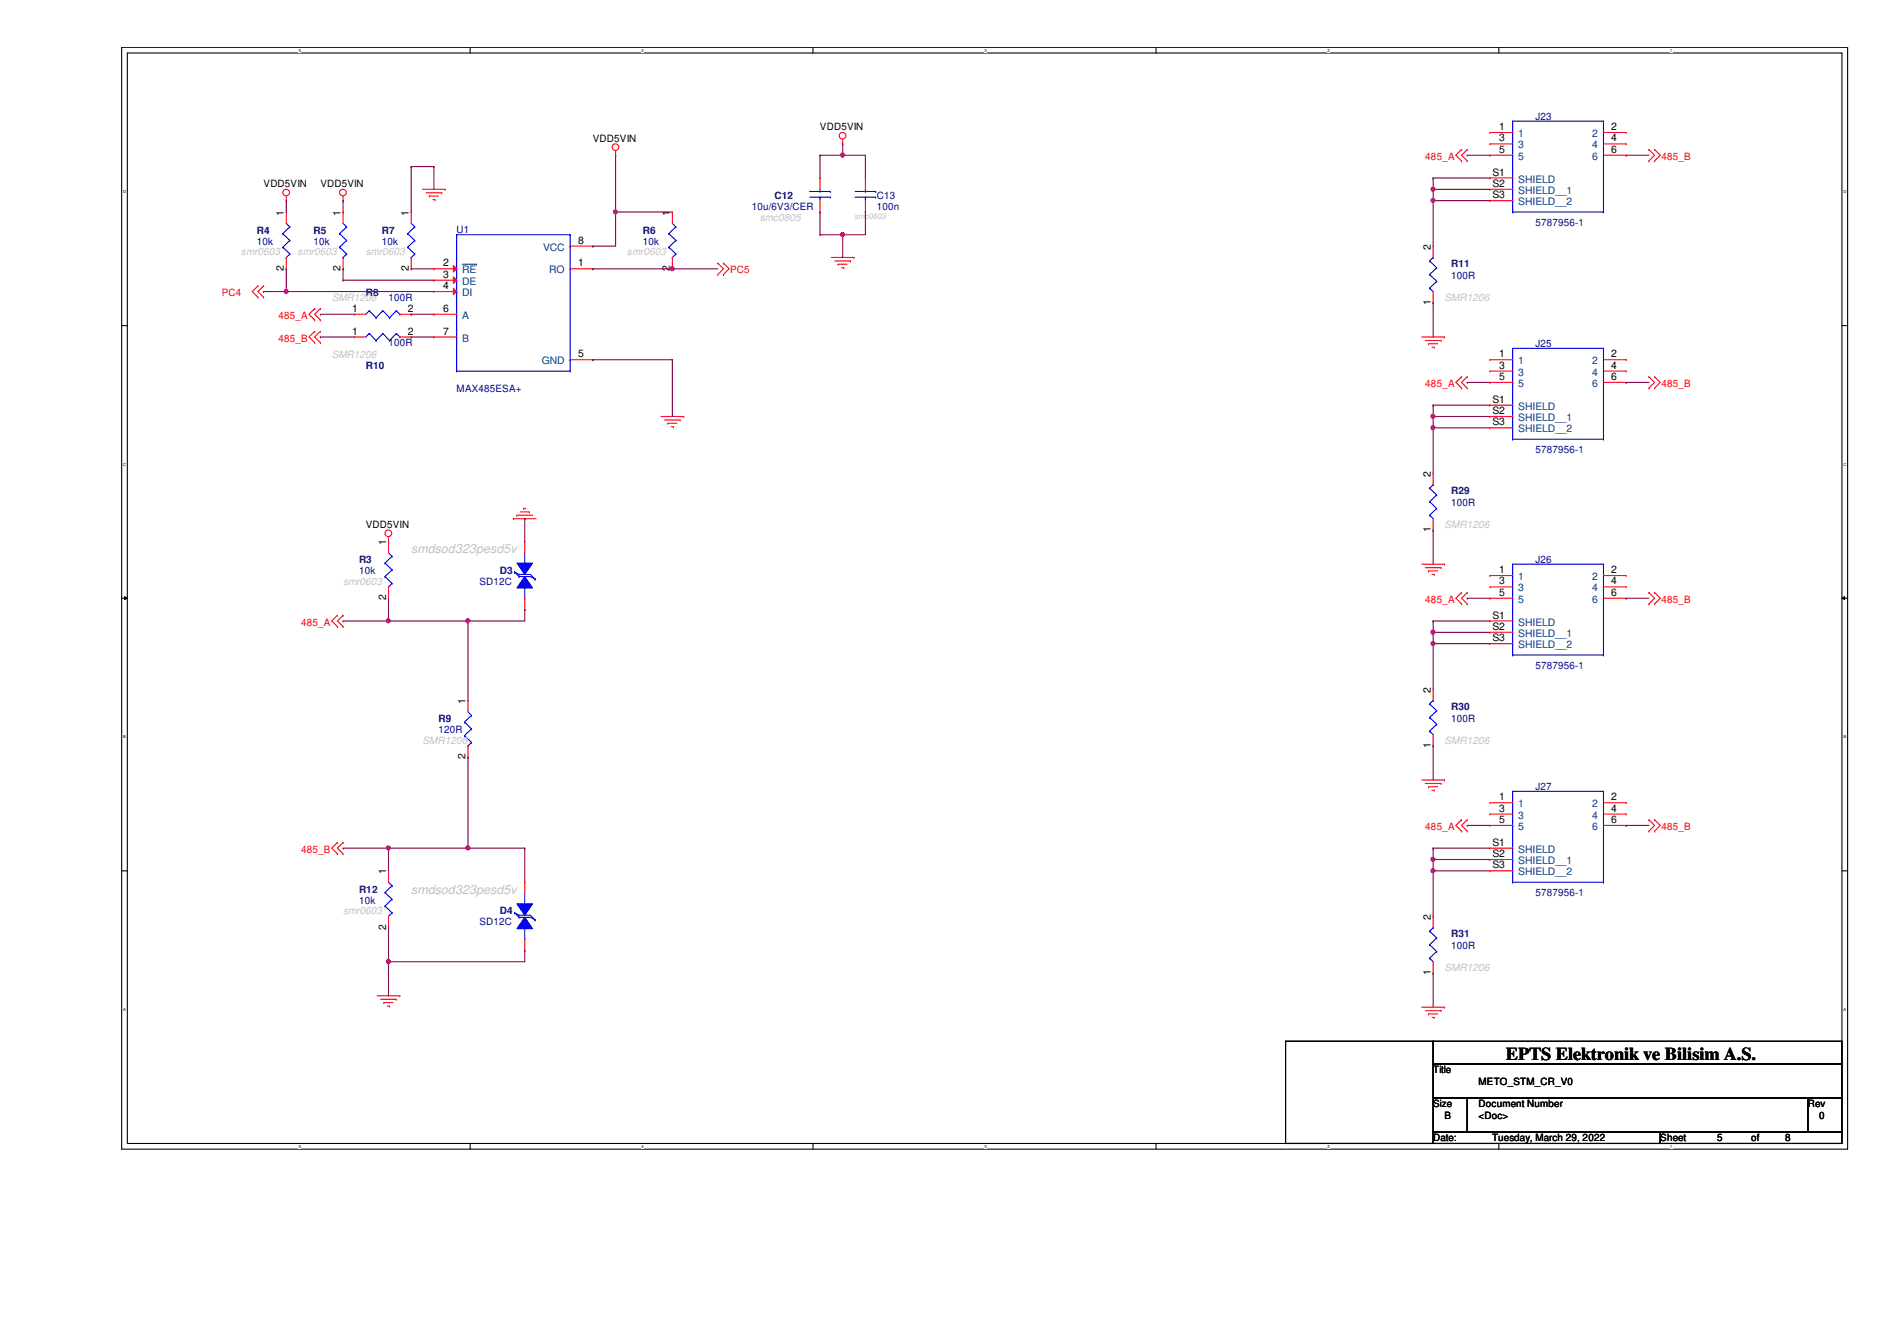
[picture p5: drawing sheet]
<svg xmlns="http://www.w3.org/2000/svg" width="297mm" height="210mm" viewBox="0 0 297 210" stroke-linecap="round" stroke-linejoin="round" font-family="sans-serif">
<path d="M19.1 7.4h270.2v172.5h-270.2zM19.9 8.3h268.5v170.7h-268.5z" fill="none" stroke="#000" stroke-width=".17"/>
<g fill="#fff">
<path d="M46.8 7.5h.3v.8h-.3z"/>
<path d="M46.8 179.1h.3v.7h-.3z"/>
</g>
<path d="M73.6 7.4v.9M73.6 179v.9" fill="none" stroke="#000" stroke-width=".17"/>
<g fill="#fff">
<path d="M100.5 7.5h.3v.8h-.3z"/>
<path d="M100.5 179.1h.3v.7h-.3z"/>
</g>
<path d="M127.3 7.4v.9M127.3 179v.9" fill="none" stroke="#000" stroke-width=".17"/>
<g fill="#fff">
<path d="M154.1 7.5h.4v.8h-.4z"/>
<path d="M154.1 179.1h.4v.7h-.4z"/>
</g>
<path d="M181 7.4v.9M181 179v.9" fill="none" stroke="#000" stroke-width=".17"/>
<g fill="#fff">
<path d="M207.9 7.5h.3v.8h-.3z"/>
<path d="M207.9 179.1h.3v.7h-.3z"/>
</g>
<path d="M234.7 7.4v.9M234.7 179v.9" fill="none" stroke="#000" stroke-width=".17"/>
<g fill="#fff">
<path d="M261.5 7.5h.4v.8h-.4z"/>
<path d="M261.5 179.1h.4v.7h-.4z"/>
<path d="M19.3 29.6h.5v.8h-.5z"/>
<path d="M288.7 29.6h.4v.8h-.4z"/>
<path d="M19.3 72.3h.5v.7h-.5z"/>
<path d="M288.7 72.3h.4v.7h-.4z"/>
</g>
<path d="M19.1 51h.8M288.4 51h.9" fill="none" stroke="#000" stroke-width=".17"/>
<g fill="#fff">
<path d="M19.3 115h.4v.7h-.4z"/>
<path d="M288.7 115h.4v.7h-.4z"/>
</g>
<path d="M19.1 93.6h.8M288.4 93.6h.9" fill="none" stroke="#000" stroke-width=".17"/>
<path d="M19.5 93.4l.4 .2-.4 .3zM288.4 93.6l.4-.2v.5z" fill="#000"/>
<path d="M19.5 93.4l.4 .2-.4 .3zM288.4 93.6l.4-.2v.5z" fill="none" stroke="#000" stroke-width=".16"/>
<g fill="#fff">
<path d="M19.3 157.6h.4v.8h-.4z"/>
<path d="M288.7 157.6h.4v.8h-.4z"/>
</g>
<path d="M19.1 136.3h.8M288.4 136.3h.9M201.3 163h23.1v16h-23.1zM224.4 163h64v3.5h-64zM224.4 166.5h64v5.4h-64zM224.4 171.9h5.3v5.3h-5.3zM224.4 177.2h35.6v1.8h-35.6zM229.7 171.9h53.4v5.3h-53.4zM260 177.2h28.4v1.8h-28.4zM283.1 171.9h5.3v5.3h-5.3z" fill="none" stroke="#000" stroke-width=".17"/>
<g fill="none" stroke="#f00" stroke-width=".17">
<path d="M44.8 31.4h.1M44.8 30.7v.7M53.7 31.4h.1M53.7 30.7v.7M66.2 29.6h3.5M66.7 30.2h2.5M67.2 30.7h.1M67.2 30.7h1.5M67.8 31.2h.3M68.1 31.2h.1M69.2 30.2h.1M69.7 29.6h.1"/>
<path d="M96.4 24.3h.1M96.4 23.6v.7M132 22.5h.1M132 21.8v.7M228.9 23.4h.1M228.9 25.2h.1M228.9 23.4l-.9 .9 .9 .9M229.7 23.4h.1M229.7 25.2h.1M229.7 23.4l-.8 .9 .8 .9M258.2 23.4h.1M258.2 25.2h.1"/>
<path d="M258.2 23.4l.9 .9-.9 .9M259.1 23.4h.1M259.1 25.2h.1M259.1 23.4l.9 .9-.9 .9M40.4 44.7h.1M40.4 46.5h.1M40.4 44.7l-.9 .9 .9 .9M41.3 44.7h.1M41.3 46.5h.1M41.3 44.7l-.9 .9 .9 .9M49.3 48.3h.1M49.3 50.1h.1"/>
<path d="M49.3 51.9h.1M49.3 53.6h.1M49.3 48.3l-.9 .9 .9 .9M49.3 51.9l-.9 .8 .9 .9M50.2 48.3h.1M50.2 50.1h.1M50.2 51.9h.1M50.2 53.6h.1M50.2 48.3l-.9 .9 .9 .9M50.2 51.9l-.9 .8 .9 .9M89.3 42.1h3.5M92.8 42.1h.1"/>
<path d="M112.4 41.2h.1M112.4 43h.1M112.4 41.2l.9 .9-.9 .9M113.3 41.2h.1M113.3 43h.1M113.3 41.2l.9 .9-.9 .9M130.2 40.3h3.5M130.7 40.9h2.5M131.2 41.4h.1M131.2 41.4h1.5M131.8 41.9h.3M132.1 41.9h.1"/>
<path d="M133.2 40.9h.1M133.7 40.3h.1M222.6 52.7h3.6M223.2 53.3h2.4M223.7 53.8h.1M223.7 53.8h1.4M224.2 54.4h.4M224.6 54.4h.1M225.6 53.3h.1M226.2 52.7h.1M228.9 59h.1M228.9 59l-.9 .9 .9 .8"/>
<path d="M229.7 59h.1M229.7 59l-.8 .9 .8 .8M258.2 59h.1M258.2 59l.9 .9-.9 .8M259.1 59h.1M259.1 59l.9 .9-.9 .8M82 79.6h.1M82 79.6h.3M103.5 65.2h3.6M104.1 65.7h2.4M104.6 66.3h.1M104.6 66.3h1.4"/>
<path d="M105.1 66.8h.4M105.5 66.8h.1M106.5 65.7h.1M107.1 65.2h.1M228.9 60.7h.1M229.7 60.7h.1M258.2 60.7h.1M259.1 60.7h.1M52.8 96.3h.1M52.8 98.1h.1M52.8 96.3l-.9 .9 .9 .9M53.7 96.3h.1"/>
<path d="M53.7 98.1h.1M53.7 96.3l-.9 .9 .9 .9M60.8 84.8h.1M60.8 84v.8M80.4 81.2h.1M80.4 81.2h3.5M80.9 80.6h.1M80.9 80.6h2.5M81.4 80.1h1.5M82.9 80.1h.1M222.6 88.3h3.6M223.2 88.9h2.4"/>
<path d="M223.7 89.4h.1M223.7 89.4h1.4M224.2 89.9h.4M224.6 89.9h.1M225.6 88.9h.1M226.2 88.3h.1M228.9 92.8h.1M228.9 94.5h.1M228.9 92.8l-.9 .8 .9 .9M229.7 92.8h.1M229.7 94.5h.1M229.7 92.8l-.8 .8 .8 .9"/>
<path d="M258.2 92.8h.1M258.2 94.5h.1M258.2 92.8l.9 .8-.9 .9M259.1 92.8h.1M259.1 94.5h.1M259.1 92.8l.9 .8-.9 .9M52.8 131.9h.1M52.8 133.6h.1M52.8 131.9l-.9 .9 .9 .8M53.7 131.9h.1M53.7 133.6h.1M53.7 131.9l-.9 .9 .9 .8"/>
<path d="M222.6 122.1h3.6M223.2 122.6h2.4M223.7 123.1h.1M223.7 123.1h1.4M224.2 123.7h.4M224.6 123.7h.1M225.6 122.6h.1M226.2 122.1h.1M228.9 128.3h.1M228.9 130.1h.1M228.9 128.3l-.9 .9 .9 .9M229.7 128.3h.1"/>
<path d="M229.7 130.1h.1M229.7 128.3l-.8 .9 .8 .9M258.2 128.3h.1M258.2 130.1h.1M258.2 128.3l.9 .9-.9 .9M259.1 128.3h.1M259.1 130.1h.1M259.1 128.3l.9 .9-.9 .9M59.1 155.9h3.5M59.6 156.4h2.5M60.1 156.9h.1M60.1 156.9h1.5"/>
<path d="M60.7 157.5h.3M61 157.5h.1M62.1 156.4h.1M62.6 155.9h.1M222.6 157.6h3.6M223.2 158.2h2.4M223.7 158.7h.1M223.7 158.7h1.4M224.2 159.3h.4M224.6 159.3h.1M225.6 158.2h.1M226.2 157.6h.1"/>
<circle cx="44.8" cy="30.1" r=".52"/>
<circle cx="53.7" cy="30.1" r=".52"/>
<circle cx="96.4" cy="23" r=".52"/>
<circle cx="131.9" cy="21.2" r=".52"/>
<circle cx="60.8" cy="83.5" r=".52"/>
</g>
<g fill="none" stroke="#00f" stroke-width=".17">
<path d="M71.5 36.7h.1M71.5 36.7h17.8M71.5 36.7v21.4M89.3 36.7h.1M89.3 38.5h.1M89.3 36.7v21.4M71.5 58.1h.1M71.5 42.1h.1M71.5 43.9h.1M71.5 45.6h.1M71.5 49.2h.1M71.5 52.7h.1"/>
<path d="M71.5 58.1h17.8M89.3 58.1h.1M89.3 42.1h.1M89.3 56.3h.1"/>
</g>
<path d="M71 41.6l.5 .5-.5 .5z" fill="#f00"/>
<path d="M67.9 42.1h.1M67.9 42.1h3.6M71 41.6l.5 .5-.5 .5z" fill="none" stroke="#f00" stroke-width=".17"/>
<path d="M72.4 41.4h2.2M74.6 41.4h.1" fill="none" stroke="#004080" stroke-width=".16"/>
<path d="M71 43.3l.5 .6-.5 .5z" fill="#f00"/>
<path d="M67.9 43.9h.1M67.9 43.9h3.6M71 43.3l.5 .6-.5 .5z" fill="none" stroke="#f00" stroke-width=".17"/>
<path d="M71 45.1l.5 .5-.5 .5z" fill="#f00"/>
<g fill="none" stroke="#f00" stroke-width=".17">
<path d="M64.4 33.2h.1M64.4 33.2v1.8M89.3 38.5h3.5M92.8 38.5h.1M55.5 52.7h.1M55.5 52.7h1.8M62.6 52.7h1.8M64.4 52.7h.1M64.4 42.1h.1M64.4 40.3v1.8M67.9 45.6h.1M67.9 49.2h.1"/>
<path d="M67.9 52.7h.1M67.9 45.6h3.6M67.9 49.2h3.6M67.9 52.7h3.6M71 45.1l.5 .5-.5 .5zM89.3 56.3h3.5M92.8 56.3h.1M233.3 56.3h.1M233.3 58.1h.1M233.3 59.9h.1M233.3 56.3h3.6M233.3 58.1h3.6"/>
<path d="M233.3 59.9h3.6M251.1 56.3h3.5M251.1 58.1h3.5M251.1 59.9h3.5M254.6 56.3h.1M254.6 58.1h.1M254.6 59.9h.1M233.3 65.2h.1M233.3 63.4h.1M233.3 67h.1M233.3 65.2h3.6M233.3 63.4h3.6"/>
<path d="M233.3 67h3.6"/>
</g>
<g fill="none" stroke="#00f" stroke-width=".17">
<path d="M63.8 36.6h.1M63.8 38.7h.1M63.8 36.6l1.1 1M63.8 38.7l1.1 1.1M64.4 35l.5 .5M64.9 35.5h.1M64.9 37.6h.1M64.9 39.8h.1M64.9 35.5l-1.1 1.1M64.9 37.6l-1.1 1.1M64.9 39.8l-.5 .5M57.8 52.2h.1"/>
<path d="M57.8 52.2l-.5 .5M57.8 52.2l1.1 1.1M58.9 53.3h.1M59.9 52.2h.1M59.9 52.2l-1 1.1M59.9 52.2l1.1 1.1M61 53.3h.1M62.1 52.2h.1M62.1 52.2l-1.1 1.1M62.1 52.2l.5 .5M62.6 52.7h.1M64.4 40.3h.1"/>
<path d="M236.9 54.5h.1M236.9 56.3h.1M236.9 58.1h.1M236.9 59.9h.1M236.9 54.5v14.2M236.9 54.5h14.2M251.1 54.5h.1M251.1 56.3h.1M251.1 58.1h.1M251.1 59.9h.1M251.1 54.5v14.2M236.9 68.7h.1"/>
<path d="M236.9 63.4h.1M236.9 65.2h.1M236.9 67h.1M236.9 68.7h14.2M251.1 68.7h.1M82.2 139.9v1.7M82.2 141.6h.1M82.2 147h.1M82.2 145.2v1.8"/>
</g>
<path d="M80.9 141.5h2.5l-1.2 1.8z" fill-rule="evenodd" fill="#00f"/>
<path d="M80.9 141.5h2.5l-1.2 1.8z" fill="none" stroke="#00f" stroke-width=".17"/>
<path d="M82.2 143.6l1.2 1.8h-2.5z" fill-rule="evenodd" fill="#00f"/>
<g fill="none" stroke="#00f" stroke-width=".17">
<path d="M82.2 88.3h.1M82.2 93.6h.1M82.2 86.5v1.8M82.2 91.9v1.7M60.3 139.7h.1M60.3 139.7l1.1 1.1M60.8 138.1l.6 .5M61.4 138.6h.1M61.4 138.6l-1.1 1.1M60.3 141.8h.1M60.3 141.8l1.1 1.1M60.8 143.4h.1"/>
<path d="M61.4 140.8h.1M61.4 142.9h.1M61.4 140.8l-1.1 1M61.4 142.9l-.6 .5M80.6 142.9h.1M80.6 142.9l.7 .7M80.6 142.9l.7 .4M81.3 143.6h.1M81.3 143.3h.1M81.3 143.6h1.8l.7 .4M81.3 143.3h1.8l.7 .7M82.2 143.6l1.2 1.8h-2.5z"/>
<path d="M83.8 144h.1"/>
</g>
<path d="M60.8 136.3h.1M60.8 136.3v1.8M82.2 138.1h.1M82.2 138.1v1.8M60.8 145.2h.1M60.8 143.4v1.8M82.2 148.8h.1M82.2 147v1.8" fill="none" stroke="#f00" stroke-width=".17"/>
<path d="M80.9 88.1h2.5l-1.2 1.8z" fill-rule="evenodd" fill="#00f"/>
<path d="M80.9 88.1h2.5l-1.2 1.8z" fill="none" stroke="#00f" stroke-width=".17"/>
<path d="M82.2 90.3l1.2 1.7h-2.5z" fill-rule="evenodd" fill="#00f"/>
<g fill="none" stroke="#00f" stroke-width=".17">
<path d="M236.9 19h.1M236.9 19v14.2M236.9 19h14.2M251.1 19h.1M251.1 19v14.2M44.3 36.6h.1M44.3 38.7h.1M44.3 36.6l1.1 1M44.3 38.7l1.1 1.1M44.8 35l.6 .5M45.4 35.5h.1M45.4 37.6h.1"/>
<path d="M45.4 39.8h.1M45.4 35.5l-1.1 1.1M45.4 37.6l-1.1 1.1M45.4 39.8l-.6 .5M53.2 36.6h.1M53.2 38.7h.1M53.2 36.6l1.1 1M53.2 38.7l1.1 1.1M53.7 35l.6 .5M54.3 35.5h.1M54.3 37.6h.1M54.3 39.8h.1"/>
<path d="M54.3 35.5l-1.1 1.1M54.3 37.6l-1.1 1.1M54.3 39.8l-.6 .5M104.7 36.6h.1M104.7 38.7h.1M104.7 36.6l1.1 1M104.7 38.7l1.1 1.1M105.3 35l.5 .5M105.8 35.5h.1M105.8 37.6h.1M105.8 39.8h.1M105.8 35.5l-1.1 1.1"/>
<path d="M105.8 37.6l-1.1 1.1M105.8 39.8l-.5 .5M126.8 30.9h3.2M126.8 30h3.2M128.4 30h.1M128.4 30.9h.1M128.4 29.6v.4M128.4 30.9v.5M130 30.9h.1M130 30h.1M133.9 30.9h3.2M133.9 30h3.2"/>
<path d="M135.5 30h.1M135.5 30.9h.1M135.5 29.6v.4M135.5 30.9v.5M137.1 30.9h.1M137.1 30h.1M236.9 33.2h.1M236.9 20.7h.1M236.9 22.5h.1M236.9 24.3h.1M236.9 27.9h.1M236.9 29.6h.1"/>
<path d="M236.9 31.4h.1M236.9 33.2h14.2M251.1 33.2h.1M251.1 20.7h.1M251.1 22.5h.1M251.1 24.3h.1M44.8 40.3h.1M53.7 40.3h.1M57.8 48.6h.1M57.8 48.6l-.5 .6M57.8 48.6l1.1 1.1M58.9 49.7h.1"/>
<path d="M59.9 48.6h.1M59.9 48.6l-1 1.1M59.9 48.6l1.1 1.1M61 49.7h.1M62.1 48.6h.1M62.1 48.6l-1.1 1.1M62.1 48.6l.5 .6M62.6 49.2h.1M105.3 40.3h.1M223.9 45.1h.1M223.9 43h.1M223.9 40.9h.1"/>
<path d="M223.9 45.1l.5 .5M223.9 43l1.1 1M223.9 40.9l1.1 1M224.4 40.3h.1M224.4 40.3l-.5 .6M225 44h.1M225 41.9h.1M225 44l-1.1 1.1M225 41.9l-1.1 1.1M223.9 78.5h.1M223.9 76.4h.1M223.9 78.5l1.1 1.1"/>
<path d="M223.9 76.4l1.1 1.1M224.4 75.9h.1M224.4 75.9l-.5 .5M225 79.6h.1M225 77.5h.1M225 79.6l-1.1 1M225 77.5l-1.1 1M60.3 88.1h.1M60.3 90.3h.1M60.3 88.1l1.1 1.1M60.3 90.3l1.1 1M60.8 91.9h.1"/>
<path d="M60.8 86.5l.6 .6M61.4 87.1h.1M61.4 89.2h.1M61.4 91.3h.1M61.4 87.1l-1.1 1M61.4 89.2l-1.1 1.1M61.4 91.3l-.6 .6M80.6 89.5h.1M80.6 89.5l.7 .8M80.6 89.5l.7 .4M81.3 90.3h.1M81.3 89.9h.1"/>
<path d="M81.3 90.3h1.8l.7 .3M81.3 89.9h1.8l.7 .7M82.2 90.3l1.2 1.7h-2.5zM83.8 90.6h.1M223.9 80.6h.1M223.9 80.6l.5 .6M236.9 88.3h.1M236.9 90.1h.1M236.9 91.9h.1M236.9 93.6h.1M236.9 97.2h.1M236.9 99h.1"/>
<path d="M236.9 88.3v14.2M236.9 88.3h14.2M251.1 88.3h.1M251.1 90.1h.1M251.1 91.9h.1M251.1 93.6h.1M251.1 88.3v14.2M72.7 113h.1M72.7 115.1h.1M72.7 113l1.1 1.1M72.7 115.1l1.1 1.1M73.3 116.8h.1"/>
<path d="M73.3 111.4l.5 .6M73.8 112h.1M73.8 114.1h.1M73.8 116.2h.1M73.8 112l-1.1 1M73.8 114.1l-1.1 1M73.8 116.2l-.5 .6M223.9 114.4h.1M223.9 112.3h.1M223.9 110.2h.1M223.9 114.4l.5 .6M223.9 112.3l1.1 1.1"/>
<path d="M223.9 110.2l1.1 1.1M224.4 109.6h.1M224.4 109.6l-.5 .6M225 113.4h.1M225 111.3h.1M225 113.4l-1.1 1M225 111.3l-1.1 1M236.9 102.5h.1M236.9 100.8h.1M236.9 102.5h14.2M251.1 102.5h.1M236.9 123.9h.1"/>
<path d="M236.9 138.1h.1M236.9 125.6h.1M236.9 127.4h.1M236.9 129.2h.1M236.9 132.8h.1M236.9 134.5h.1M236.9 136.3h.1M236.9 123.9v14.2M236.9 123.9h14.2M236.9 138.1h14.2M251.1 123.9h.1M251.1 138.1h.1"/>
<path d="M251.1 125.6h.1M251.1 127.4h.1M251.1 129.2h.1M251.1 123.9v14.2M223.9 150h.1M223.9 147.9h.1M223.9 145.8h.1M223.9 150l.5 .5M223.9 147.9l1.1 1M223.9 145.8l1.1 1M224.4 145.2h.1M224.4 145.2l-.5 .6"/>
<path d="M225 148.9h.1M225 146.8h.1M225 148.9l-1.1 1.1M225 146.8l-1.1 1.1"/>
</g>
<g fill="none" stroke="#f00" stroke-width=".17">
<path d="M44.8 33.2h.1M44.8 33.2v1.8M53.7 33.2h.1M53.7 33.2v1.8M105.3 33.2h.1M105.3 33.2v1.8M128.4 27.9h.1M128.4 33.2h.1M128.4 27.9v1.7M128.4 31.4v1.8M135.5 27.9h.1M135.5 33.2h.1"/>
<path d="M135.5 27.9v1.7M135.5 31.4v1.8M224.4 38.5h.1M224.4 38.5v1.8M233.3 29.6h.1M233.3 27.9h.1M233.3 31.4h.1M233.3 20.7h.1M233.3 22.5h.1M233.3 24.3h.1M233.3 29.6h3.6M233.3 27.9h3.6"/>
<path d="M233.3 31.4h3.6M233.3 20.7h3.6M233.3 22.5h3.6M233.3 24.3h3.6M251.1 20.7h3.5M251.1 22.5h3.5M251.1 24.3h3.5M254.6 20.7h.1M254.6 22.5h.1M254.6 24.3h.1M44.8 42.1h.1M44.8 40.3v1.8"/>
<path d="M53.7 42.1h.1M53.7 40.3v1.8M55.5 49.2h.1M55.5 49.2h1.8M62.6 49.2h1.8M64.4 49.2h.1M105.3 42.1h.1M105.3 40.3v1.8M224.4 47.4h.1M224.4 45.6v1.8M224.4 74.1h.1M224.4 74.1v1.8"/>
<path d="M60.8 84.8h.1M60.8 93.6h.1M60.8 84.8v1.7M60.8 91.9v1.7M82.2 84.8h.1M82.2 95.4h.1M82.2 84.8v1.7M82.2 93.6v1.8M224.4 83h.1M224.4 81.2v1.8M233.3 99h.1M233.3 97.2h.1"/>
<path d="M233.3 90.1h.1M233.3 91.9h.1M233.3 93.6h.1M233.3 99h3.6M233.3 97.2h3.6M233.3 90.1h3.6M233.3 91.9h3.6M233.3 93.6h3.6M251.1 90.1h3.5M251.1 91.9h3.5M251.1 93.6h3.5M254.6 90.1h.1"/>
<path d="M254.6 91.9h.1M254.6 93.6h.1M73.3 109.6h.1M73.3 118.5h.1M73.3 109.6v1.8M73.3 116.8v1.7M224.4 116.8h.1M224.4 107.9h.1M224.4 107.9v1.7M224.4 115v1.8M233.3 100.8h.1M233.3 100.8h3.6"/>
<path d="M233.3 134.5h.1M233.3 132.8h.1M233.3 136.3h.1M233.3 125.6h.1M233.3 127.4h.1M233.3 129.2h.1M233.3 134.5h3.6M233.3 132.8h3.6M233.3 136.3h3.6M233.3 125.6h3.6M233.3 127.4h3.6M233.3 129.2h3.6"/>
<path d="M251.1 125.6h3.5M251.1 127.4h3.5M251.1 129.2h3.5M254.6 125.6h.1M254.6 127.4h.1M254.6 129.2h.1M224.4 152.3h.1M224.4 143.4h.1M224.4 143.4v1.8M224.4 150.5v1.8"/>
</g>
<path d="M128.4 33.2h.1M128.4 36.7h.1M128.4 33.2v3.5M128.4 36.7h3.6" fill="none" stroke="#800040" stroke-width=".17"/>
<circle cx="131.9" cy="36.7" r=".32" fill="#f0f"/>
<circle cx="131.9" cy="36.7" r=".32" fill="none" stroke="#f0f" stroke-width=".17"/>
<path d="M128.4 24.3h.1M128.4 24.3v3.6M128.4 24.3h3.6M132 36.7h.1M132 36.7v3.6M135.5 33.2h.1M135.5 33.2v3.5h-3.5" fill="none" stroke="#800040" stroke-width=".17"/>
<circle cx="131.9" cy="24.3" r=".32" fill="#f0f"/>
<circle cx="131.9" cy="24.3" r=".32" fill="none" stroke="#f0f" stroke-width=".17"/>
<path d="M92.8 38.5h.1M92.8 38.5h3.6M96.4 24.3h.1M96.4 24.3v8.9M132 22.5h.1M132 24.3h.1M132 22.5v1.8M132 24.3h3.5M135.5 24.3h.1M135.5 24.3v3.6" fill="none" stroke="#800040" stroke-width=".17"/>
<circle cx="96.4" cy="33.2" r=".32" fill="#f0f"/>
<circle cx="96.4" cy="33.2" r=".32" fill="none" stroke="#f0f" stroke-width=".17"/>
<g fill="none" stroke="#800040" stroke-width=".17">
<path d="M44.8 31.4h.1M44.8 31.4v1.8M53.7 31.4h.1M53.7 31.4v1.8M64.4 26.1h.1M64.4 26.1v7.1M96.4 33.2h.1M96.4 33.2h8.9M96.4 33.2v5.3M44.8 42.1h.1M44.8 45.6h.1M44.8 42.1v3.5"/>
<path d="M44.8 45.6h23.1M53.7 42.1h.1M53.7 43.9h.1M53.7 42.1v1.8M53.7 43.9h14.2M64.4 42.1h.1M64.4 42.1h3.5M92.8 42.1h.1M92.8 42.1h12.5"/>
</g>
<circle cx="44.8" cy="45.6" r=".32" fill="#f0f"/>
<circle cx="44.8" cy="45.6" r=".32" fill="none" stroke="#f0f" stroke-width=".17"/>
<g fill="none" stroke="#800040" stroke-width=".17">
<path d="M64.4 26.1h.1M64.4 26.1h3.5M67.9 26.1h.1M67.9 26.1v3.5M50.2 49.2h.1M50.2 52.7h.1M50.2 49.2h5.3M50.2 52.7h5.3M64.4 49.2h.1M64.4 52.7h.1M64.4 49.2h3.5M64.4 52.7h3.5"/>
<path d="M92.8 56.3h.1M92.8 56.3h12.5M105.3 56.3h.1M105.3 56.3v8.9M53.7 97.2h.1M60.8 93.6h.1M60.8 93.6v3.6h-7.1M53.7 132.8h.1M53.7 132.8h7.1M60.8 132.8h.1M60.8 132.8v3.5"/>
</g>
<circle cx="60.8" cy="97.2" r=".32" fill="#f0f"/>
<circle cx="60.8" cy="97.2" r=".32" fill="none" stroke="#f0f" stroke-width=".17"/>
<path d="M41.3 45.6h.1M41.3 45.6h3.5M105.3 42.1h.1M105.3 42.1h7.1" fill="none" stroke="#800040" stroke-width=".17"/>
<circle cx="105.3" cy="42.1" r=".32" fill="#f0f"/>
<circle cx="105.3" cy="42.1" r=".32" fill="none" stroke="#f0f" stroke-width=".17"/>
<path d="M60.8 97.2h.1M60.8 97.2h12.5" fill="none" stroke="#800040" stroke-width=".17"/>
<circle cx="73.3" cy="97.2" r=".32" fill="#f0f"/>
<circle cx="73.3" cy="97.2" r=".32" fill="none" stroke="#f0f" stroke-width=".17"/>
<path d="M60.8 132.8h.1M60.8 132.8h12.5" fill="none" stroke="#800040" stroke-width=".17"/>
<circle cx="73.3" cy="132.7" r=".32" fill="#f0f"/>
<circle cx="73.3" cy="132.7" r=".32" fill="none" stroke="#f0f" stroke-width=".17"/>
<circle cx="60.8" cy="132.7" r=".32" fill="#f0f"/>
<circle cx="60.8" cy="132.7" r=".32" fill="none" stroke="#f0f" stroke-width=".17"/>
<g fill="none" stroke="#800040" stroke-width=".17">
<path d="M73.3 97.2h.1M73.3 97.2v12.4M73.3 97.2h8.9M73.3 118.5h.1M73.3 118.5v14.3M73.3 132.8h.1M73.3 132.8h8.9M82.2 132.8h.1M82.2 132.8v5.3M60.8 145.2h.1M60.8 150.5h.1M60.8 145.2v5.3"/>
<path d="M82.2 148.8h.1M82.2 148.8v1.7h-21.4"/>
</g>
<circle cx="60.8" cy="150.5" r=".32" fill="#f0f"/>
<circle cx="60.8" cy="150.5" r=".32" fill="none" stroke="#f0f" stroke-width=".17"/>
<g fill="none" stroke="#800040" stroke-width=".17">
<path d="M224.4 27.9h.1M224.4 29.6h.1M224.4 27.9v3.5M224.4 27.9h8.9M224.4 29.6h8.9M224.4 47.4h.1M224.4 47.4v5.3M82.2 95.4h.1M82.2 81.2h.1M82.2 81.2v3.6M82.2 95.4v1.8M60.8 150.5h.1"/>
<path d="M60.8 150.5v5.4"/>
</g>
<circle cx="224.4" cy="31.4" r=".32" fill="#f0f"/>
<circle cx="224.4" cy="31.4" r=".32" fill="none" stroke="#f0f" stroke-width=".17"/>
<circle cx="224.4" cy="29.6" r=".32" fill="#f0f"/>
<circle cx="224.4" cy="29.6" r=".32" fill="none" stroke="#f0f" stroke-width=".17"/>
<g fill="none" stroke="#800040" stroke-width=".17">
<path d="M224.4 31.4h.1M224.4 31.4h8.9M224.4 31.4v7.1M229.7 24.3h.1M229.7 24.3h3.6M254.6 24.3h.1M254.6 24.3h3.6M229.7 59.9h.1M229.7 59.9h3.6M254.6 59.9h.1M254.6 59.9h3.6M224.4 63.4h.1"/>
<path d="M224.4 65.2h.1M224.4 63.4v1.8M224.4 63.4h8.9M224.4 65.2h8.9"/>
</g>
<circle cx="224.4" cy="65.2" r=".32" fill="#f0f"/>
<circle cx="224.4" cy="65.2" r=".32" fill="none" stroke="#f0f" stroke-width=".17"/>
<path d="M224.4 65.2h.1M224.4 67h.1M224.4 65.2v8.9M224.4 67h8.9" fill="none" stroke="#800040" stroke-width=".17"/>
<circle cx="224.4" cy="66.9" r=".32" fill="#f0f"/>
<circle cx="224.4" cy="66.9" r=".32" fill="none" stroke="#f0f" stroke-width=".17"/>
<path d="M224.4 83h.1M224.4 97.2h.1M224.4 83v5.3M224.4 97.2v1.8M229.7 93.6h.1M229.7 93.6h3.6M254.6 93.6h.1M254.6 93.6h3.6" fill="none" stroke="#800040" stroke-width=".17"/>
<circle cx="224.4" cy="98.9" r=".32" fill="#f0f"/>
<circle cx="224.4" cy="98.9" r=".32" fill="none" stroke="#f0f" stroke-width=".17"/>
<path d="M224.4 97.2h.1M224.4 99h.1M224.4 97.2h8.9M224.4 99h8.9M224.4 99v1.8" fill="none" stroke="#800040" stroke-width=".17"/>
<circle cx="224.4" cy="100.7" r=".32" fill="#f0f"/>
<circle cx="224.4" cy="100.7" r=".32" fill="none" stroke="#f0f" stroke-width=".17"/>
<g fill="none" stroke="#800040" stroke-width=".17">
<path d="M224.4 100.8h.1M224.4 116.8h.1M224.4 100.8h8.9M224.4 100.8v7.1M224.4 116.8v5.3M224.4 132.8h.1M224.4 134.5h.1M224.4 132.8v3.5M224.4 132.8h8.9M224.4 134.5h8.9M229.7 129.2h.1M229.7 129.2h3.6"/>
<path d="M254.6 129.2h.1M254.6 129.2h3.6"/>
</g>
<circle cx="224.4" cy="134.5" r=".32" fill="#f0f"/>
<circle cx="224.4" cy="134.5" r=".32" fill="none" stroke="#f0f" stroke-width=".17"/>
<path d="M224.4 136.3h.1M224.4 136.3h8.9M224.4 136.3v7.1" fill="none" stroke="#800040" stroke-width=".17"/>
<circle cx="224.4" cy="136.3" r=".32" fill="#f0f"/>
<circle cx="224.4" cy="136.3" r=".32" fill="none" stroke="#f0f" stroke-width=".17"/>
<path d="M224.4 152.3h.1M224.4 152.3v5.3" fill="none" stroke="#800040" stroke-width=".17"/>
<circle cx="131.9" cy="36.7" r=".32" fill="#f0f"/>
<circle cx="131.9" cy="36.7" r=".32" fill="none" stroke="#f0f" stroke-width=".17"/>
<circle cx="131.9" cy="24.3" r=".32" fill="#f0f"/>
<circle cx="131.9" cy="24.3" r=".32" fill="none" stroke="#f0f" stroke-width=".17"/>
<circle cx="96.4" cy="33.2" r=".32" fill="#f0f"/>
<circle cx="96.4" cy="33.2" r=".32" fill="none" stroke="#f0f" stroke-width=".17"/>
<circle cx="44.8" cy="45.6" r=".32" fill="#f0f"/>
<circle cx="44.8" cy="45.6" r=".32" fill="none" stroke="#f0f" stroke-width=".17"/>
<circle cx="60.8" cy="97.2" r=".32" fill="#f0f"/>
<circle cx="60.8" cy="97.2" r=".32" fill="none" stroke="#f0f" stroke-width=".17"/>
<circle cx="105.3" cy="42.1" r=".32" fill="#f0f"/>
<circle cx="105.3" cy="42.1" r=".32" fill="none" stroke="#f0f" stroke-width=".17"/>
<circle cx="73.3" cy="97.2" r=".32" fill="#f0f"/>
<circle cx="73.3" cy="97.2" r=".32" fill="none" stroke="#f0f" stroke-width=".17"/>
<circle cx="73.3" cy="132.7" r=".32" fill="#f0f"/>
<circle cx="73.3" cy="132.7" r=".32" fill="none" stroke="#f0f" stroke-width=".17"/>
<circle cx="60.8" cy="132.7" r=".32" fill="#f0f"/>
<circle cx="60.8" cy="132.7" r=".32" fill="none" stroke="#f0f" stroke-width=".17"/>
<circle cx="60.8" cy="150.5" r=".32" fill="#f0f"/>
<circle cx="60.8" cy="150.5" r=".32" fill="none" stroke="#f0f" stroke-width=".17"/>
<circle cx="224.4" cy="31.4" r=".32" fill="#f0f"/>
<circle cx="224.4" cy="31.4" r=".32" fill="none" stroke="#f0f" stroke-width=".17"/>
<circle cx="224.4" cy="29.6" r=".32" fill="#f0f"/>
<circle cx="224.4" cy="29.6" r=".32" fill="none" stroke="#f0f" stroke-width=".17"/>
<circle cx="224.4" cy="65.2" r=".32" fill="#f0f"/>
<circle cx="224.4" cy="65.2" r=".32" fill="none" stroke="#f0f" stroke-width=".17"/>
<circle cx="224.4" cy="66.9" r=".32" fill="#f0f"/>
<circle cx="224.4" cy="66.9" r=".32" fill="none" stroke="#f0f" stroke-width=".17"/>
<circle cx="224.4" cy="98.9" r=".32" fill="#f0f"/>
<circle cx="224.4" cy="98.9" r=".32" fill="none" stroke="#f0f" stroke-width=".17"/>
<circle cx="224.4" cy="100.7" r=".32" fill="#f0f"/>
<circle cx="224.4" cy="100.7" r=".32" fill="none" stroke="#f0f" stroke-width=".17"/>
<circle cx="224.4" cy="134.5" r=".32" fill="#f0f"/>
<circle cx="224.4" cy="134.5" r=".32" fill="none" stroke="#f0f" stroke-width=".17"/>
<circle cx="224.4" cy="136.3" r=".32" fill="#f0f"/>
<circle cx="224.4" cy="136.3" r=".32" fill="none" stroke="#f0f" stroke-width=".17"/>
<text font-size="2.8" x="235.8" y="165.9">EPTS Elektronik ve Bilisim A.S.</text>
<g font-size="1.9" fill="#c0c0c0">
<text x="64.4" y="86.5">smdsod323pesd5v</text>
<text x="64.4" y="139.9">smdsod323pesd5v</text>
</g>
<g font-size="1.6">
<text x="92.8" y="22.2">VDD5VIN</text>
<text x="128.4" y="20.4">VDD5VIN</text>
<text x="234.7" y="20.4">1</text>
<text x="234.7" y="22.1">3</text>
<text x="234.7" y="23.9">5</text>
<text x="252.3" y="20.4">2</text>
<text x="252.3" y="22.1">4</text>
<text x="252.3" y="23.9">6</text>
<text x="41.3" y="29.3">VDD5VIN</text>
<text x="50.2" y="29.3">VDD5VIN</text>
<text x="233.7" y="29.3">S2</text>
<text x="233.7" y="27.5">S1</text>
<text x="44.4" y="33.7" transform="rotate(-90 44.4 33.7)">1</text>
<text x="53.3" y="33.7" transform="rotate(-90 53.3 33.7)">1</text>
<text x="64" y="33.7" transform="rotate(-90 64 33.7)">1</text>
<text x="104.9" y="33.7" transform="rotate(-90 104.9 33.7)">1</text>
<text x="233.7" y="31">S3</text>
<text x="69.4" y="41.7">2</text>
<text x="90.5" y="41.7">1</text>
<text x="90.5" y="38.1">8</text>
<text x="224" y="39.1" transform="rotate(-90 224 39.1)">2</text>
<text x="44.4" y="42.4" transform="rotate(-90 44.4 42.4)">2</text>
<text x="53.3" y="42.4" transform="rotate(-90 53.3 42.4)">2</text>
<text x="64" y="42.4" transform="rotate(-90 64 42.4)">2</text>
<text x="69.4" y="43.5">3</text>
<text x="69.4" y="45.3">4</text>
<text x="104.9" y="42.4" transform="rotate(-90 104.9 42.4)">2</text>
<text x="224" y="47.8" transform="rotate(-90 224 47.8)">1</text>
<text x="55.2" y="52.4">1</text>
<text x="55.2" y="48.8">1</text>
<text x="63.8" y="52.4">2</text>
<text x="63.8" y="48.8">2</text>
<text x="69.4" y="48.8">6</text>
<text x="69.4" y="52.4">7</text>
<text x="90.5" y="55.9">5</text>
<text x="234.7" y="55.9">1</text>
<text x="234.7" y="57.7">3</text>
<text x="234.7" y="59.5">5</text>
<text x="252.3" y="55.9">2</text>
<text x="252.3" y="57.7">4</text>
<text x="252.3" y="59.5">6</text>
<text x="233.7" y="64.8">S2</text>
<text x="233.7" y="63">S1</text>
<text x="233.7" y="66.6">S3</text>
<text x="224" y="74.6" transform="rotate(-90 224 74.6)">2</text>
<text x="57.3" y="82.6">VDD5VIN</text>
<text x="224" y="83.3" transform="rotate(-90 224 83.3)">1</text>
<text x="60.5" y="85.3" transform="rotate(-90 60.5 85.3)">1</text>
<text x="234.7" y="89.7">1</text>
<text x="252.3" y="89.7">2</text>
<text x="60.5" y="94" transform="rotate(-90 60.5 94)">2</text>
<text x="234.7" y="91.5">3</text>
<text x="234.7" y="93.3">5</text>
<text x="252.3" y="91.5">4</text>
<text x="252.3" y="93.3">6</text>
<text x="233.7" y="98.6">S2</text>
<text x="233.7" y="96.8">S1</text>
<text x="233.7" y="100.4">S3</text>
<text x="72.9" y="110.2" transform="rotate(-90 72.9 110.2)">1</text>
<text x="224" y="108.4" transform="rotate(-90 224 108.4)">2</text>
<text x="72.9" y="118.9" transform="rotate(-90 72.9 118.9)">2</text>
<text x="224" y="117.1" transform="rotate(-90 224 117.1)">1</text>
<text x="234.7" y="125.3">1</text>
<text x="252.3" y="125.3">2</text>
<text x="234.7" y="127">3</text>
<text x="234.7" y="128.8">5</text>
<text x="252.3" y="127">4</text>
<text x="252.3" y="128.8">6</text>
<text x="60.5" y="136.9" transform="rotate(-90 60.5 136.9)">1</text>
<text x="233.7" y="134.2">S2</text>
<text x="233.7" y="132.4">S1</text>
<text x="233.7" y="135.9">S3</text>
<text x="224" y="144" transform="rotate(-90 224 144)">2</text>
<text x="60.5" y="145.5" transform="rotate(-90 60.5 145.5)">2</text>
<text x="224" y="152.7" transform="rotate(-90 224 152.7)">1</text>
<text x="224.4" y="168">Title</text>
<text x="224.4" y="173.3">Size</text>
<text x="231.5" y="173.3">Document Number</text>
<text x="231.5" y="169.8">METO_STM_CR_V0</text>
<text x="283.1" y="173.3">Rev</text>
<text x="224.4" y="178.6">Date:</text>
<text x="226.2" y="175.1">B</text>
<text x="231.5" y="175.1">&lt;Doc&gt;</text>
<text x="233.6" y="178.6">Tuesday, March 29, 2022</text>
<text x="260" y="178.6">Sheet</text>
<text x="268.9" y="178.6">5</text>
<text x="274.2" y="178.6">of</text>
<text x="279.5" y="178.6">8</text>
<text x="284.9" y="175.1">0</text>
</g>
<g font-size="1.6" fill="#004080">
<text x="237.7" y="21.5">1</text>
<text x="237.7" y="23.2">3</text>
<text x="249.3" y="21.5">2</text>
<text x="249.3" y="23.2">4</text>
<text x="237.7" y="28.6">SHIELD</text>
<text x="237.7" y="25">5</text>
<text x="249.3" y="25">6</text>
<text x="237.7" y="30.4">SHIELD__1</text>
<text x="237.7" y="32.1">SHIELD__2</text>
<text x="85" y="39.2">VCC</text>
<text x="72.4" y="42.8">RE</text>
<text x="72.4" y="44.6">DE</text>
<text x="72.4" y="46.4">DI</text>
<text x="86" y="42.8">RO</text>
<text x="72.4" y="49.9">A</text>
<text x="72.4" y="53.5">B</text>
<text x="84.8" y="57">GND</text>
<text x="237.7" y="57">1</text>
<text x="237.7" y="58.8">3</text>
<text x="249.3" y="57">2</text>
<text x="249.3" y="58.8">4</text>
<text x="237.7" y="65.9">SHIELD__1</text>
<text x="237.7" y="64.1">SHIELD</text>
<text x="237.7" y="60.6">5</text>
<text x="249.3" y="60.6">6</text>
<text x="237.7" y="67.7">SHIELD__2</text>
<text x="237.7" y="90.8">1</text>
<text x="237.7" y="92.6">3</text>
<text x="237.7" y="94.4">5</text>
<text x="249.3" y="90.8">2</text>
<text x="249.3" y="92.6">4</text>
<text x="249.3" y="94.4">6</text>
<text x="237.7" y="99.7">SHIELD__1</text>
<text x="237.7" y="97.9">SHIELD</text>
<text x="237.7" y="101.5">SHIELD__2</text>
<text x="237.7" y="126.4">1</text>
<text x="237.7" y="128.1">3</text>
<text x="237.7" y="129.9">5</text>
<text x="249.3" y="126.4">2</text>
<text x="249.3" y="128.1">4</text>
<text x="249.3" y="129.9">6</text>
<text x="237.7" y="135.3">SHIELD__1</text>
<text x="237.7" y="133.5">SHIELD</text>
<text x="237.7" y="137">SHIELD__2</text>
</g>
<g font-size="1.6" fill="#000080">
<text x="240.4" y="18.8">J23</text>
<text x="117.7" y="32.9">10u/6V3/CER</text>
<text x="121.3" y="31.1">C12</text>
<text x="137.3" y="31.1">C13</text>
<text x="137.3" y="32.9">100n</text>
<text x="240.4" y="35.3">5787956-1</text>
<text x="40.2" y="36.6">R4</text>
<text x="40.2" y="38.4">10k</text>
<text x="49.1" y="36.6">R5</text>
<text x="49.1" y="38.4">10k</text>
<text x="59.8" y="36.6">R7</text>
<text x="59.8" y="38.4">10k</text>
<text x="71.5" y="36.4">U1</text>
<text x="100.7" y="36.6">R6</text>
<text x="100.7" y="38.4">10k</text>
<text x="227.2" y="41.8">R11</text>
<text x="57.3" y="46.4">R8</text>
<text x="60.8" y="47.1">100R</text>
<text x="227.2" y="43.7">100R</text>
<text x="57.3" y="57.8">R10</text>
<text x="60.8" y="54.2">100R</text>
<text x="240.4" y="54.4">J25</text>
<text x="71.5" y="61.3">MAX485ESA+</text>
<text x="240.4" y="70.9">5787956-1</text>
<text x="227.2" y="77.3">R29</text>
<text x="227.2" y="79.2">100R</text>
<text x="56.2" y="88.2">R3</text>
<text x="56.2" y="89.9">10k</text>
<text x="78.3" y="89.8">D3</text>
<text x="240.4" y="88.1">J26</text>
<text x="75.1" y="91.5">SD12C</text>
<text x="240.4" y="104.7">5787956-1</text>
<text x="68.7" y="113.1">R9</text>
<text x="227.2" y="111.1">R30</text>
<text x="227.2" y="113">100R</text>
<text x="68.7" y="114.8">120R</text>
<text x="240.4" y="123.7">J27</text>
<text x="56.2" y="139.7">R12</text>
<text x="56.2" y="141.5">10k</text>
<text x="78.3" y="143.1">D4</text>
<text x="240.4" y="140.2">5787956-1</text>
<text x="75.1" y="144.9">SD12C</text>
<text x="227.2" y="146.7">R31</text>
<text x="227.2" y="148.6">100R</text>
</g>
<g font-size="1.6" fill="#f00">
<text x="223.2" y="25">485_A</text>
<text x="260.1" y="25">485_B</text>
<text x="34.7" y="46.4">PC4</text>
<text x="114.3" y="42.8">PC5</text>
<text x="43.6" y="49.9">485_A</text>
<text x="43.6" y="53.5">485_B</text>
<text x="223.2" y="60.6">485_A</text>
<text x="260.1" y="60.6">485_B</text>
<text x="223.2" y="94.4">485_A</text>
<text x="260.1" y="94.4">485_B</text>
<text x="47.2" y="97.9">485_A</text>
<text x="223.2" y="129.9">485_A</text>
<text x="260.1" y="129.9">485_B</text>
<text x="47.2" y="133.5">485_B</text>
</g>
<g font-size="1.6" fill="#c0c0c0">
<text x="119" y="34.6">smc0805</text>
<text x="37.7" y="40">smr0603</text>
<text x="46.6" y="40">smr0603</text>
<text x="57.3" y="40">smr0603</text>
<text x="98.2" y="40">smr0603</text>
<text x="51.9" y="47.1">SMR1206</text>
<text x="226.2" y="47.1">SMR1206</text>
<text x="51.9" y="56">SMR1206</text>
<text x="226.2" y="82.6">SMR1206</text>
<text x="53.7" y="91.5">smr0603</text>
<text x="66.2" y="116.4">SMR1206</text>
<text x="226.2" y="116.4">SMR1206</text>
<text x="53.7" y="143.1">smr0603</text>
<text x="226.2" y="152">SMR1206</text>
</g>
<text font-size="1.2" fill="#c0c0c0" x="133.7" y="34.3">smc0603</text>
<g font-size=".6">
<text x="46.8" y="8.1">5</text>
<text x="100.5" y="8.1">4</text>
<text x="154.1" y="8.1">3</text>
<text x="207.9" y="8.1">2</text>
<text x="261.5" y="8.1">1</text>
<text x="19.3" y="30.2">D</text>
<text x="288.7" y="30.2">D</text>
<text x="19.3" y="72.9">C</text>
<text x="288.7" y="72.9">C</text>
<text x="19.3" y="115.6">B</text>
<text x="288.7" y="115.6">B</text>
<text x="19.3" y="158.2">A</text>
<text x="288.7" y="158.2">A</text>
<text x="46.8" y="179.7">5</text>
<text x="100.5" y="179.7">4</text>
<text x="154.1" y="179.7">3</text>
<text x="207.9" y="179.7">2</text>
<text x="261.5" y="179.7">1</text>
</g>
</svg>
